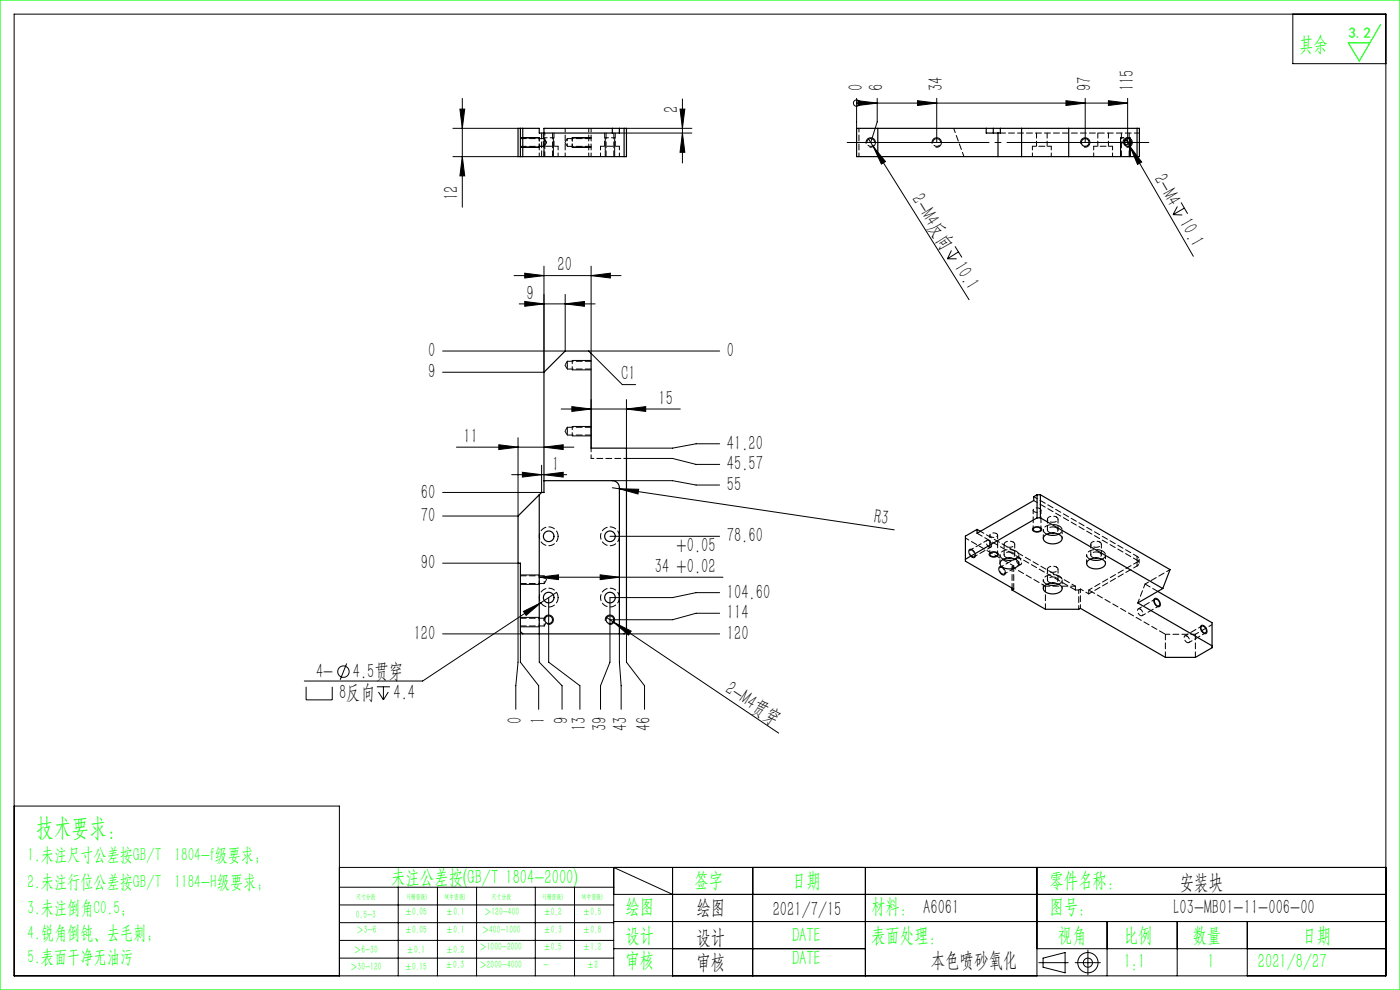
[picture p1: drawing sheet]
<svg xmlns="http://www.w3.org/2000/svg" width="297mm" height="210mm" viewBox="0 0 297 210" stroke-linecap="round" stroke-linejoin="round" font-family="sans-serif">
<g fill="none" stroke="#000" stroke-width=".21">
<path d="M3 3h291v204h-291zM274.3 3v10.5h19.7M96.1 27.2h13.8M96.1 33.2h13.8M97.6 23.1h1l-.5 4.1zM98.1 20.9v23.1M98.1 33.2l.5 4.1h-1zM110.4 31.2h4M110.4 29.2h4M115.4 29.2v.4M115.4 30.9v2.3M117.4 29.2v4"/>
<path d="M121.4 31.2h4M121.4 29.2h4M128.4 29.2v4M130.4 29.2v4M131.4 28.2h15.4M132.9 27.2h13.9M144.3 23.1h1l-.5 4.1zM144.8 21v13.6M144.8 28.2l.5 4.1h-1zM181.7 20.9v6.3M181.7 21.9h57.5M181.7 21.9h.1"/>
<path d="M182 21.4l4.1 .5-4.1 .5zM183.8 30.5a1 1 0 0 1 .8-1.3 1 1 0 0 1 1.1 1.1 1 1 0 0 1-1.2 .9M184.2 29.4l21.4 34.2M185.2 31.1l2.6 3.2-.8 .5zM186.1 20.9v5l-1.4 4.3M194.6 21.4l4.1 .5-4.1 .5zM197.8 30.5a1 1 0 0 1 .8-1.3 1 1 0 0 1 1.1 1.1 1 1 0 0 1-1.2 .9M198.7 20.9v9.3M226.1 21.4l4.1 .5-4.1 .5zM229.3 30.5a1 1 0 0 1 .8-1.3 1 1 0 0 1 1.1 1.1 1 1 0 0 1-1.2 .9M230.2 20.9v9.3M235.1 21.4l4.1 .5-4.1 .5z"/>
<path d="M237.7 29.2v4M238.3 30.5a1 1 0 0 1 .8-1.3 1 1 0 0 1 1.1 1.1 1 1 0 0 1-1.2 .9M238.7 29.4l1 1.7M239.2 20.9v9.3M239.7 29.2v4M239.7 31.1l2.5 3.3-.9 .5zM239.7 31.1l13.5 23.3M109 58.5h22.7M111.3 58l4.1 .5-4.1 .5zM115.4 56.5v22.5h-21.5M125.4 58.5l4.1-.5v1zM125.4 56.5v18.5l6.6 6.6h2.8"/>
<path d="M201.8 53.1l-.8 1.8M202.6 52.3l1.5 2.3M202.9 54.9h-1.9M203.3 53.4l-2.3 1.5M248.9 45.5l1.9 .1M249.8 43.8l-.9 1.7M250.6 42.9l1.3 2.4M251.3 44.1l-2.4 1.4M110.1 64.5h16.1M111.3 64l4.1 .5-4.1 .5zM119.9 64.5l4.1-.5v1zM119.9 62.5v12h-26"/>
<path d="M121.4 78.5h4M121.4 76.5h4M124.9 74.5h27.8M96.8 94.9h24.9M105.8 94.3l4.1 .6-4.1 .5zM109.9 92.9v16.6h-16M114.9 98.7v5.8h-21M115.4 94.9l4.1-.6v1.1zM119 86.8h25.3M121.3 86.3l4.1 .5-4.1 .5zM121.4 92.5h4M121.4 90.5h4"/>
<path d="M125.4 84.8v10.3M132.9 97.2h9.8l5 1.3h5M132.9 86.8l4.1-.5v1zM132.9 84.8v10.3h9.8l5-1h5M93.9 119.5h16v21l-.5 5v5M108.5 100.7h11.7M110.8 100.2l4.1 .5-4.1 .5zM115.4 100.7l4.1-.5v1zM129.4 113.8h23.3M129.9 102h12.8l5 .9h5M129.9 103.5l59.8 8.9M131.4 103.7l4.1 .1-.2 1z"/>
<path d="M205.6 116.6a1.07 1.07 0 0 1 1.3 1.3v.2a.84 .84 0 0 1-1.3-.7zM209.9 117.3a1.2 1.2 0 0 1 1.9 .3 1.15 1.15 0 0 1-2 0zM219.1 112a1.2 1.2 0 0 1 1.9 .3 1.15 1.15 0 0 1-2 0zM93.9 134.5h17M110.4 122h4M110.4 124h4M110.4 131h4M110.4 133h4M110.4 134v6.5l3.9 5v5M111 129.7l3.7-1.8-3.1 2.6zM114.4 122.4l4.1-.5v1zM114.4 122.4h39"/>
<path d="M114.4 134.5v6l4.8 5v5M115.4 131.7a1 1 0 0 1 .9-1.2 1 1 0 0 1 1.1 1 1 1 0 0 1-1.3 .9M116.4 126.8v13.7l6.6 5v5M118.1 125.7l-28.4 18.8h-25.1M127.3 121.9l4.1 .5-4.1 .5zM128.4 131.7a1 1 0 0 1 .9-1.2 1 1 0 0 1 1.1 1 1 1 0 0 1-1.3 .9M128.6 130.9l36.6 24.6M130.2 132l3.7 1.9-.6 .8zM131.4 134.5v6l.4 5v5M132.4 134.5h20.3M132.9 134v6.5l3.8 5v5M152.7 125.7h-5l-5 1.1h-13.3v13.7l-2 5v5"/>
<path d="M152.7 130.1h-5l-5 1.4h-13.3M212 120.3a1.07 1.07 0 0 1 1.3 1.3l-.1 .2a.84 .84 0 0 1-1.3-.8zM244.9 127a1.07 1.07 0 0 1 1.3 1.3l-.1 .2a.84 .84 0 0 1-1.3-.7zM254.8 132.7a1.07 1.07 0 0 1 1.3 1.3l-.1 .2a.84 .84 0 0 1-1.3-.7zM64.9 145.7v2.8h5.6v-2.8M73.5 140.7l-1.3 3.5M80 145.7h2.7M80.3 146.8l1 1.7M81.3 145.7v2.8M82.4 146.8l-1.1 1.7M3 171h69v36M72 184h222"/>
<path d="M72 188.2h58.2M72 192h58.2M72 195.7h58.2M72 199.5h58.2M84.5 188.2v18.8M92.8 188.2v18.8M101.1 188.2v18.8M113.6 188.2v18.8M121.9 188.2v18.8M130.2 189.7h163.8M130.2 195.5h163.8M142.7 189.7l-12.5-5.7v23"/>
<path d="M142.7 184v23M159.7 184v23M183.6 184v23M220 184v23M234.9 195.5v11.5M249.7 195.5v11.5M264.6 195.5v11.5M72 203.2h58.2M130.2 201.2h53.4M220 201.2h74M220.4 204.2h6.2M221.3 203.2l4.7-1.1v4.3l-4.7-1.2z"/>
<path d="M228.1 204.2h5.3M230.8 201.5v5.3"/>
<circle cx="181.7" cy="21.9" r=".68"/>
<circle cx="72.9" cy="142.5" r="1.21"/>
<circle cx="230.8" cy="204.2" r="2.15"/>
<circle cx="230.8" cy="204.2" r=".96"/>
</g>
<path d="M179.7 30.2h64" fill="none" stroke="#000" stroke-width=".21" stroke-dasharray="30.5 1.3 1.3 1.3" stroke-dashoffset=".4"/>
<path d="M0 0h297v210h-297zM292.9 5.2l-4.5 7.7-2.4-3.8h4.6" fill="none" stroke="#0f0" stroke-width=".25"/>
<path d="M114.4 31.2v-2M117.4 29.2h-2M121.4 29.2v2M130.4 29.2h-2M239.7 29.2h-2M121.4 76.5v2M121.4 90.5v2M210.2 115.1l-.2-.2 .1 .9 .2-.3-.1-.4M114.4 124v-2M114.4 133v-2M231 126l-1.8-1" fill="none" stroke="#000" stroke-width=".21" stroke-dasharray="1.3 .6" stroke-dashoffset=".6"/>
<g fill="#000">
<path d="M185.2 31.1l2.6 3.2-.8 .5zM239.7 31.1l2.5 3.3-.9 .5zM131.4 103.7l4.1 .1-.2 1zM130.2 132l3.7 1.9-.6 .8z"/>
<path d="M97.6 23.1h1l-.5 4.1zM98.1 33.2l.5 4.1h-1z"/>
<path d="M144.8 28.2l.5 4.1h-1zM144.3 23.1h1l-.5 4.1z"/>
<path d="M182 21.4l4.1 .5-4.1 .5zM194.6 21.4l4.1 .5-4.1 .5zM226.1 21.4l4.1 .5-4.1 .5zM235.1 21.4l4.1 .5-4.1 .5z"/>
<path d="M119.9 64.5l4.1-.5v1zM111.3 64l4.1 .5-4.1 .5z"/>
<path d="M105.8 94.3l4.1 .6-4.1 .5zM115.4 94.9l4.1-.6v1.1zM111.3 58l4.1 .5-4.1 .5zM125.4 58.5l4.1-.5v1zM110.8 100.2l4.1 .5-4.1 .5zM115.4 100.7l4.1-.5v1zM121.3 86.3l4.1 .5-4.1 .5zM132.9 86.8l4.1-.5v1zM111 129.7l.6 .8 3.1-2.6zM114.4 122.4l4.1-.5v1zM127.3 121.9l4.1 .5-4.1 .5z"/>
</g>
<g fill="none" stroke="#000" stroke-width=".25">
<path d="M109.9 27.2h4.5v1h17v-1h1.5v6h-23zM110.4 27.2v6M110.9 27.2v6M129.9 27.2h1.5M129.9 27.2h-14.5v1M129.9 27.2v1M132.4 27.2v6M186.2 27.2v6M209.2 27.2h1.5M209.2 27.2v1h3v-1M209.2 27.2h-27.5v6h60v-6h-31M210.7 27.2v1"/>
<path d="M211.7 28.2v5M216.7 27.2v6M226.7 27.2v6M238.7 29.8a.42 .42 0 0 1 .7 .4 .42 .42 0 0 1-.7 .4l-.1-.4zM241.2 27.2v6M119.9 74.5h5l.5 .5v20.1h7.5v38.9l-.5 .5h-21.5l-.5-.5v-14.5h-.5v-10l5-5h.5v-25.5zM114.4 105v29.5M115.4 102h14.5a1.5 1.5 0 0 1 1.5 1.5v31M207.3 112.3l-2.5 1.4v5.3l10.3 6-.4 .2M207.3 112.3l.7 .4M210.1 117.4a.91 .91 0 0 1 1.5 .3 .9 .9 0 0 1-.9 .4 .9 .9 0 0 1-.7-.6zM212.4 118.9a2.73 2.73 0 0 1 3.7 .3 1.27 1.27 0 0 1-1.6 1.5 1.97 1.97 0 0 1-2.4-1.2z"/>
<path d="M212.9 118.6a3.2 3.2 0 0 0 2.5 0M214 118.4h.3M219.3 112.1a.91 .91 0 0 1 1.5 .3 .9 .9 0 0 1-.9 .4 .9 .9 0 0 1-.7-.6zM220 109.8l-15.2 8.8M220 109.8h.7M220 105v4.8M220 105h.7M220 105l-.7 .4v.8l-12 6.9v-.8M220.7 109.8l26 15M220.7 105v4.8M220.7 105l27.5 15.8-1.5 4M221.6 113.6a2.73 2.73 0 0 1 3.6 .3 1.27 1.27 0 0 1-1.5 1.4 1.97 1.97 0 0 1-2.4-1.1z"/>
<path d="M222.1 113.3a3.2 3.2 0 0 0 2.5 0M223.2 113.1h.3M230.8 118.9a2.73 2.73 0 0 1 3.6 .3 1.27 1.27 0 0 1-1.5 1.5 1.97 1.97 0 0 1-2.4-1.2zM231.3 118.6a3.2 3.2 0 0 0 2.5 0M232.4 118.4h.3M214.7 125.2l7.1 4h7l.4-.2 18 10.4h6.4l3.5-2v-5.3l-11.5-6.7M214.7 124.7v.5M221.6 124.2a2.73 2.73 0 0 1 3.6 .3 1.27 1.27 0 0 1-1.5 1.5 1.97 1.97 0 0 1-2.4-1.2zM222.1 123.9a3.2 3.2 0 0 0 2.5 0M223.2 123.7h.3M245 127.2a.83 .83 0 0 1 .9 .4 .83 .83 0 0 1-.1 1 1.08 1.08 0 0 1-.8-1.4zM246.7 124.8l-5.3 3.1 15.7 9.1"/>
<path d="M254.9 132.9a.83 .83 0 0 1 .9 .4 .83 .83 0 0 1-.1 1 1.08 1.08 0 0 1-.8-1.4z"/>
<circle cx="230.2" cy="30.2" r=".83"/>
<circle cx="239.2" cy="30.2" r=".83"/>
<circle cx="116.4" cy="113.8" r="1.12"/>
<circle cx="129.4" cy="113.8" r="1.13"/>
<circle cx="116.4" cy="126.8" r="1.12"/>
<circle cx="116.4" cy="131.5" r=".82"/>
<circle cx="129.4" cy="131.5" r=".82"/>
<circle cx="129.4" cy="126.8" r="1.13"/>
</g>
<path d="M115.4 31v-1.6M115.6 28.2v1.7M120.3 29.4v1.6M241.2 118.8a.65 .65 0 0 1 .5 .6 .65 .65 0 0 1-.5 .7M241.2 119.2a.65 .65 0 0 0 .5-.6 .65 .65 0 0 0-.5-.6M115.4 123.8v-1.7M115.4 132.8v-1.7" fill="none" stroke="#000" stroke-width=".21" stroke-dasharray="1.3 .6" stroke-dashoffset=".8"/>
<g fill="none" stroke="#000" stroke-width=".21" stroke-dasharray="1.3 .6" stroke-dashoffset=".5">
<path d="M114.4 31v2.2M115.6 29.8v-.1a.56 .56 0 0 1 0 1v-.9M118.4 31h-4M118.4 33.2v-2.2M119.9 30.2l.4 .8M119.9 33.2v-6M120.3 29.4l-.4 .8M124.9 27.2v6M125.4 27.2v6M127.4 31v2.2M131.4 31h-4M131.4 33.2v-2.2"/>
<path d="M182.2 33.2v-6M219 31v2.2M223 31h-4M223 33.2v-2.2M232 31v2.2M236 31h-4M236 33.2v-2.2M119.9 77.5l.4 .8M120.3 76.6l-.4 .9M119.9 91.5l.4 .8M120.3 90.6l-.4 .9M125.4 95.1v2.1"/>
<path d="M206.2 118.1a.85 .85 0 0 1-.3-1.5 .9 .9 0 0 1 .8 .6 .9 .9 0 0 1-.2 1l-.3-.1M206.6 118.1l3.6-2M209.4 114.6l-3.6 2.1M209.8 116a.85 .85 0 0 1-.3-1.4 .9 .9 0 0 1 .8 .6 .9 .9 0 0 1-.2 .9l-.3-.1M211.4 113.2a.85 .85 0 0 0-1.4 .4 .9 .9 0 0 0 .9 .4 .9 .9 0 0 0 .7-.6l-.2-.2M211.6 117.6v-4.1M215.7 118.3l-3.5 2.1M216.2 119.7a.85 .85 0 0 1-.3-1.4 .9 .9 0 0 1 .7 .5 .9 .9 0 0 1-.2 1l-.2-.1M219.2 108.2v4.1M220.6 107.9a.85 .85 0 0 0-1.4 .4 .9 .9 0 0 0 .9 .4 .9 .9 0 0 0 .7-.6l-.2-.2M220.8 112.3v-4.1M115.4 123.8l.5-.8"/>
<path d="M115.9 123l-.5-.9M212.6 121.7a.85 .85 0 0 1-.3-1.4 .9 .9 0 0 1 .7 .6 .9 .9 0 0 1-.1 .9l-.3-.1M213 121.8l3.6-2.1M228.8 129.2v-4M229.2 125v4M241.9 129.2a.44 .44 0 0 0-.6 .1 .44 .44 0 0 0 .1 .6 .62 .62 0 0 0 .4 .6 .62 .62 0 0 0 .7-.1l-.1-.6-.5-.6M242.3 130.6l3.6-2.1M245.1 127.1l-3.6 2.1M251.8 134.9a.44 .44 0 0 0-.6 .1 .44 .44 0 0 0 .1 .6 .62 .62 0 0 0 .4 .6 .62 .62 0 0 0 .7-.1l-.1-.6-.5-.6M252.2 136.3l3.6-2.1M253.6 134.5l3.5-2M254.9 132.8l-3.5 2.1"/>
</g>
<g fill="none" stroke="#000" stroke-width=".21" stroke-dasharray="1.3 .6">
<path d="M110.4 31h5M114.9 33.2v-5M115.4 28.2v5M115.4 31l.3-.4M115.4 29.4h-5M115.7 29.9l-.3-.5M117.2 33.2v-5M120.3 31h5.1M125.4 29.4h-5.1M128.6 28.2v5M130.2 33.2v-5M184.7 29.4a.83 .83 0 0 1 .8 1.2 .83 .83 0 0 1-1.4 .2 .83 .83 0 0 1 .4-1.4h.2"/>
<path d="M198.7 29.4a.83 .83 0 0 1 .8 1.2 .83 .83 0 0 1-1.4 .2 .83 .83 0 0 1 .4-1.4h.2M237.9 28.2v5M239.5 33.2v-5M120.3 78.3h5.1M125.4 76.6h-5.1M120.3 92.3h5.1M125.4 90.6h-5.1M110.4 123.8h5M110.4 132.8h5M115.4 122.1h-5M115.4 131.1h-5M115.6 131.4l-.2-.3"/>
<path d="M215.1 120.1l-.4 .2M228.1 125.2l-20.8-12.1M229.2 125l-.4 .2M245.6 125.4l-2.7-1.5"/>
</g>
<path d="M115.6 30.6v2.6M202.3 27.2l2.2 6M214.7 120.3v4.4M228.1 124.3h-6.3M253.6 134.5h-6.4" fill="none" stroke="#000" stroke-width=".21" stroke-dasharray="1.3 .6" stroke-dashoffset=".3"/>
<path d="M115.3 28.2v2.8M117.5 31v-2.8M128.3 28.2v2.8M130.5 31v-2.8M212.2 28.2h29.5M219.9 28.2v2.8M222.1 31v-2.8M232.9 28.2v2.8M235.1 31v-2.8" fill="none" stroke="#000" stroke-width=".21" stroke-dasharray="1.3 .6" stroke-dashoffset=".2"/>
<g fill="none" stroke="#000" stroke-width=".21" stroke-dasharray="1.3 .6" stroke-dashoffset=".4">
<path d="M115.7 30.6l.2-.4-.2-.3M120.3 77.5v.8M120.3 76.6v.9M120.3 91.5v.8M120.3 90.6v.9M204.8 114.1l10.3 6M208 112.7l20.1 11.6M210 115.3v2.3M213 115.4v2.3M215.3 117.7v-2.3M215.4 118.6a.9 .9 0 0 0 .7-.8 .9 .9 0 0 0-.5-.9M222.2 110.1v2.3"/>
<path d="M224.5 112.4v-2.3M224.6 113.3a.9 .9 0 0 0 .7-.8 .9 .9 0 0 0-.6-.9M231.4 115.4v2.3M233.6 117.7v-2.3M233.8 118.6a.9 .9 0 0 0 .7-.8 .9 .9 0 0 0-.6-.9M241.2 118.8l-21.9-12.6M241.2 118l-21.9-12.6M241.2 118v.8M241.7 119.4v-.8M115.4 132.8l.5-.7M214.7 120.3l7.1 4M222.2 120.7v2.3"/>
<path d="M224.5 123v-2.3M224.6 123.9a.9 .9 0 0 0 .7-.8 .9 .9 0 0 0-.6-.9M228.1 125.2v-.9M228.8 125.2h-.7M231 125.2v.8M231 126l10.2-5.9M231 125.2l10.2-6M241.2 120.1v-.9M242.9 123.9l5.3-3.1M242.9 123.9l-1.5 4"/>
</g>
<path d="M118.4 113.8a2 2 0 0 1-2.9 1.7 2 2 0 0 1-.3-3.4 2 2 0 0 1 3.2 1.3v.4M131.4 113.8a2 2 0 0 1-2.9 1.7 2 2 0 0 1-.3-3.4 2 2 0 0 1 3.2 1.3v.4M118.4 126.8a2 2 0 0 1-2.9 1.7 2 2 0 0 1-.3-3.4 2 2 0 0 1 3.2 1.3v.4M131.4 126.8a2 2 0 0 1-2.9 1.7 2 2 0 0 1-.3-3.4 2 2 0 0 1 3.2 1.3v.4M215.1 120.1v4.9M221.8 124.3v4.9M247.2 134.5v4.9M253.6 139.4v-4.9" fill="none" stroke="#000" stroke-width=".21" stroke-dasharray="1.3 .6" stroke-dashoffset=".1"/>
<path d="M125.4 97.2h7.5M210 113.5v1.5M214.9 115a1.35 1.35 0 0 0-1.9 .5 1.33 1.33 0 0 0 2.3 0l-.4-.5M224.1 109.7a1.35 1.35 0 0 0-1.9 .5 1.33 1.33 0 0 0 2.3 0l-.4-.5M233.3 115a1.35 1.35 0 0 0-1.9 .5 1.33 1.33 0 0 0 2.2 0l-.3-.5M224.1 120.3a1.35 1.35 0 0 0-1.9 .5 1.33 1.33 0 0 0 2.3 0l-.4-.5" fill="none" stroke="#000" stroke-width=".21" stroke-dasharray="1.3 .6" stroke-dashoffset=".7"/>
<path d="M215.6 116.9a2.67 2.67 0 0 0-3.4 .6v.6l.7 .5M224.7 111.6a2.67 2.67 0 0 0-3.3 .6v.6l.7 .5M233.9 116.9a2.67 2.67 0 0 0-3.3 .6v.6l.7 .5M224.7 122.2a2.67 2.67 0 0 0-3.3 .6v.6l.7 .5" fill="none" stroke="#000" stroke-width=".21" stroke-dasharray="1.3 .6" stroke-dashoffset="-.1"/>
<path d="M214.9 117.3a1.35 1.35 0 0 0-1.9 .4l.3 .4 .7 .3M224.1 112a1.35 1.35 0 0 0-1.9 .4l.3 .4 .7 .3M233.3 117.3a1.35 1.35 0 0 0-1.9 .4l.2 .4 .8 .3M224.1 122.6a1.35 1.35 0 0 0-1.9 .5l.3 .3 .7 .3M247.2 134.5l-16.2-9.3" fill="none" stroke="#000" stroke-width=".21" stroke-dasharray="1.3 .6" stroke-dashoffset="-.2"/>
<path d="M212.1 117.7v1.8M214.3 118.4a.65 .65 0 0 0 .8-.3 .65 .65 0 0 0-.2-.8M216.1 119.5v-1.8M221.3 112.4v1.8M223.5 113.1a.65 .65 0 0 0 .8-.3 .65 .65 0 0 0-.2-.8M225.3 114.2v-1.8M230.5 117.7v1.8M232.7 118.4a.65 .65 0 0 0 .8-.3 .65 .65 0 0 0-.2-.8M234.5 119.5v-1.8M221.3 123v1.8M223.5 123.7a.65 .65 0 0 0 .8-.3 .65 .65 0 0 0-.2-.8M225.3 124.8v-1.8" fill="none" stroke="#000" stroke-width=".21" stroke-dasharray="1.3 .6" stroke-dashoffset=".9"/>
<text font-size="5.4" fill="#0f0" x="7.7" y="177.2">技术要求：</text>
<g font-size="4.4" fill="#0f0">
<text x="275.6" y="10.8">其余</text>
<text x="83" y="187.5">未注公差按(GB/T 1804-2000)</text>
<text x="147.3" y="188">签字</text>
<text x="168" y="188">日期</text>
<text x="222.6" y="188">零件名称：</text>
<text x="132.7" y="193.6">绘图</text>
<text x="184.8" y="193.6">材料： A6061</text>
<text x="222.6" y="193.6">图号：</text>
<text x="132.7" y="199.8">设计</text>
<text x="168" y="199.8">DATE</text>
<text x="184.8" y="199.8">表面处理：</text>
<text x="224.4" y="199.8">视角</text>
<text x="238.4" y="199.8">比例</text>
<text x="253" y="199.8">数量</text>
<text x="276.3" y="199.8">日期</text>
<text x="132.7" y="205.1">审核</text>
<text x="168" y="204.6">DATE</text>
<text x="238.4" y="205.3">1:1</text>
<text x="256.2" y="205.3">1</text>
<text x="266.9" y="205.3">2021/8/27</text>
</g>
<g font-size="4.4">
<text x="183" y="19.3" transform="rotate(-90 183 19.3)">0</text>
<text x="187.4" y="19.3" transform="rotate(-90 187.4 19.3)">6</text>
<text x="200" y="19.3" transform="rotate(-90 200 19.3)">34</text>
<text x="231.5" y="19.3" transform="rotate(-90 231.5 19.3)">97</text>
<text x="240.5" y="19.3" transform="rotate(-90 240.5 19.3)">115</text>
<text x="143.9" y="24.1" transform="rotate(-90 143.9 24.1)">2</text>
<text x="244.7" y="38" transform="rotate(60 244.7 38)">2-M4</text>
<text x="97.2" y="42.4" transform="rotate(-90 97.2 42.4)">12</text>
<text x="193.3" y="42.3" transform="rotate(58 193.3 42.3)">2-M4反向</text>
<text x="250.1" y="47.3" transform="rotate(60 250.1 47.3)">10.1</text>
<text x="118.3" y="57.6">20</text>
<text x="202.2" y="56.6" transform="rotate(58 202.2 56.6)">10.1</text>
<text x="111.7" y="63.6">9</text>
<text x="90.8" y="75.8">0</text>
<text x="154.2" y="75.8">0</text>
<text x="90.8" y="80.2">9</text>
<text x="131.8" y="80.7">C1</text>
<text x="139.7" y="85.9">15</text>
<text x="98.4" y="94">11</text>
<text x="154.2" y="95.4">41.20</text>
<text x="117.2" y="99.8">1</text>
<text x="154.2" y="99.8">45.57</text>
<text x="89.3" y="105.7">60</text>
<text x="154.2" y="104.2">55</text>
<text x="89.3" y="110.7">70</text>
<text x="185.3" y="110.9" transform="rotate(8 185.3 110.9)">R3</text>
<text x="143.5" y="117.2">+0.05</text>
<text x="154.2" y="115">78.60</text>
<text x="89.3" y="120.7">90</text>
<text x="138.9" y="121.6">34 +0.02</text>
<text x="154.2" y="127">104.60</text>
<text x="154.2" y="131.4">114</text>
<text x="87.8" y="135.8">120</text>
<text x="154.2" y="135.8">120</text>
<text x="67" y="143.8">4-</text>
<text x="74.9" y="143.8">4.5贯穿</text>
<text x="71.9" y="148.3">8反向</text>
<text x="83.5" y="148.3">4.4</text>
<text x="153.6" y="146.7" transform="rotate(34 153.6 146.7)">2-M4贯穿</text>
<text x="110.7" y="153.5" transform="rotate(-90 110.7 153.5)">0</text>
<text x="115.6" y="153.5" transform="rotate(-90 115.6 153.5)">1</text>
<text x="120.5" y="153.5" transform="rotate(-90 120.5 153.5)">9</text>
<text x="124.3" y="155.1" transform="rotate(-90 124.3 155.1)">13</text>
<text x="128.7" y="155.1" transform="rotate(-90 128.7 155.1)">39</text>
<text x="133.1" y="155.1" transform="rotate(-90 133.1 155.1)">43</text>
<text x="138" y="155.1" transform="rotate(-90 138 155.1)">46</text>
<text x="250.3" y="188.6">安装块</text>
<text x="147.8" y="194">绘图</text>
<text x="163.9" y="194.3">2021/7/15</text>
<text x="249" y="194">L03-MB01-11-006-00</text>
<text x="147.8" y="200.2">设计</text>
<text x="147.8" y="205.5">审核</text>
<text x="197.5" y="205">本色喷砂氧化</text>
</g>
<g font-size="4" fill="#0f0">
<text x="5.9" y="182.6">1.未注尺寸公差按GB/T 1804-f级要求；</text>
<text x="5.9" y="188.4">2.未注行位公差按GB/T 1184-H级要求；</text>
<text x="5.9" y="193.9">3.未注倒角C0.5；</text>
<text x="5.9" y="199.2">4.锐角倒钝、去毛刺；</text>
<text x="5.9" y="204.2">5.表面干净无油污</text>
</g>
<text font-size="3.2" fill="#0f0" x="286.1" y="8">3.2</text>
<g font-size="2.3" fill="#0f0">
<text x="75.5" y="194.7">0.5-3</text>
<text x="75.6" y="198">＞3-6</text>
<text x="85.9" y="194.2">±0.05</text>
<text x="85.9" y="198">±0.05</text>
<text x="94.6" y="194.2">±0.1</text>
<text x="94.6" y="198">±0.1</text>
<text x="102.2" y="198">＞400-1000</text>
<text x="102.7" y="194.2">＞120-400</text>
<text x="115.3" y="194.2">±0.2</text>
<text x="115.3" y="198">±0.3</text>
<text x="123.7" y="194.2">±0.5</text>
<text x="123.7" y="198">±0.8</text>
<text x="75.1" y="202.2">＞6-30</text>
<text x="86.3" y="202.2">±0.1</text>
<text x="94.6" y="202.2">±0.2</text>
<text x="101.7" y="201.6">＞1000-2000</text>
<text x="115.3" y="201.6">±0.5</text>
<text x="123.7" y="201.6">±1.2</text>
<text x="74.3" y="205.8">＞30-120</text>
<text x="85.9" y="205.8">±0.15</text>
<text x="94.5" y="205.4">±0.3</text>
<text x="101.7" y="205.4">＞2000-4000</text>
<text x="115.3" y="205.4">-</text>
<text x="124.5" y="205.4">±2</text>
</g>
<g font-size="1.5" fill="#0f0">
<text x="75.5" y="190.6">尺寸分段</text>
<text x="86.4" y="190.6">F(精密级)</text>
<text x="94.4" y="190.6">M(中密级)</text>
<text x="104.3" y="190.6">尺寸分段</text>
<text x="115.2" y="190.6">F(精密级)</text>
<text x="123.5" y="190.6">M(中密级)</text>
</g>
</svg>
